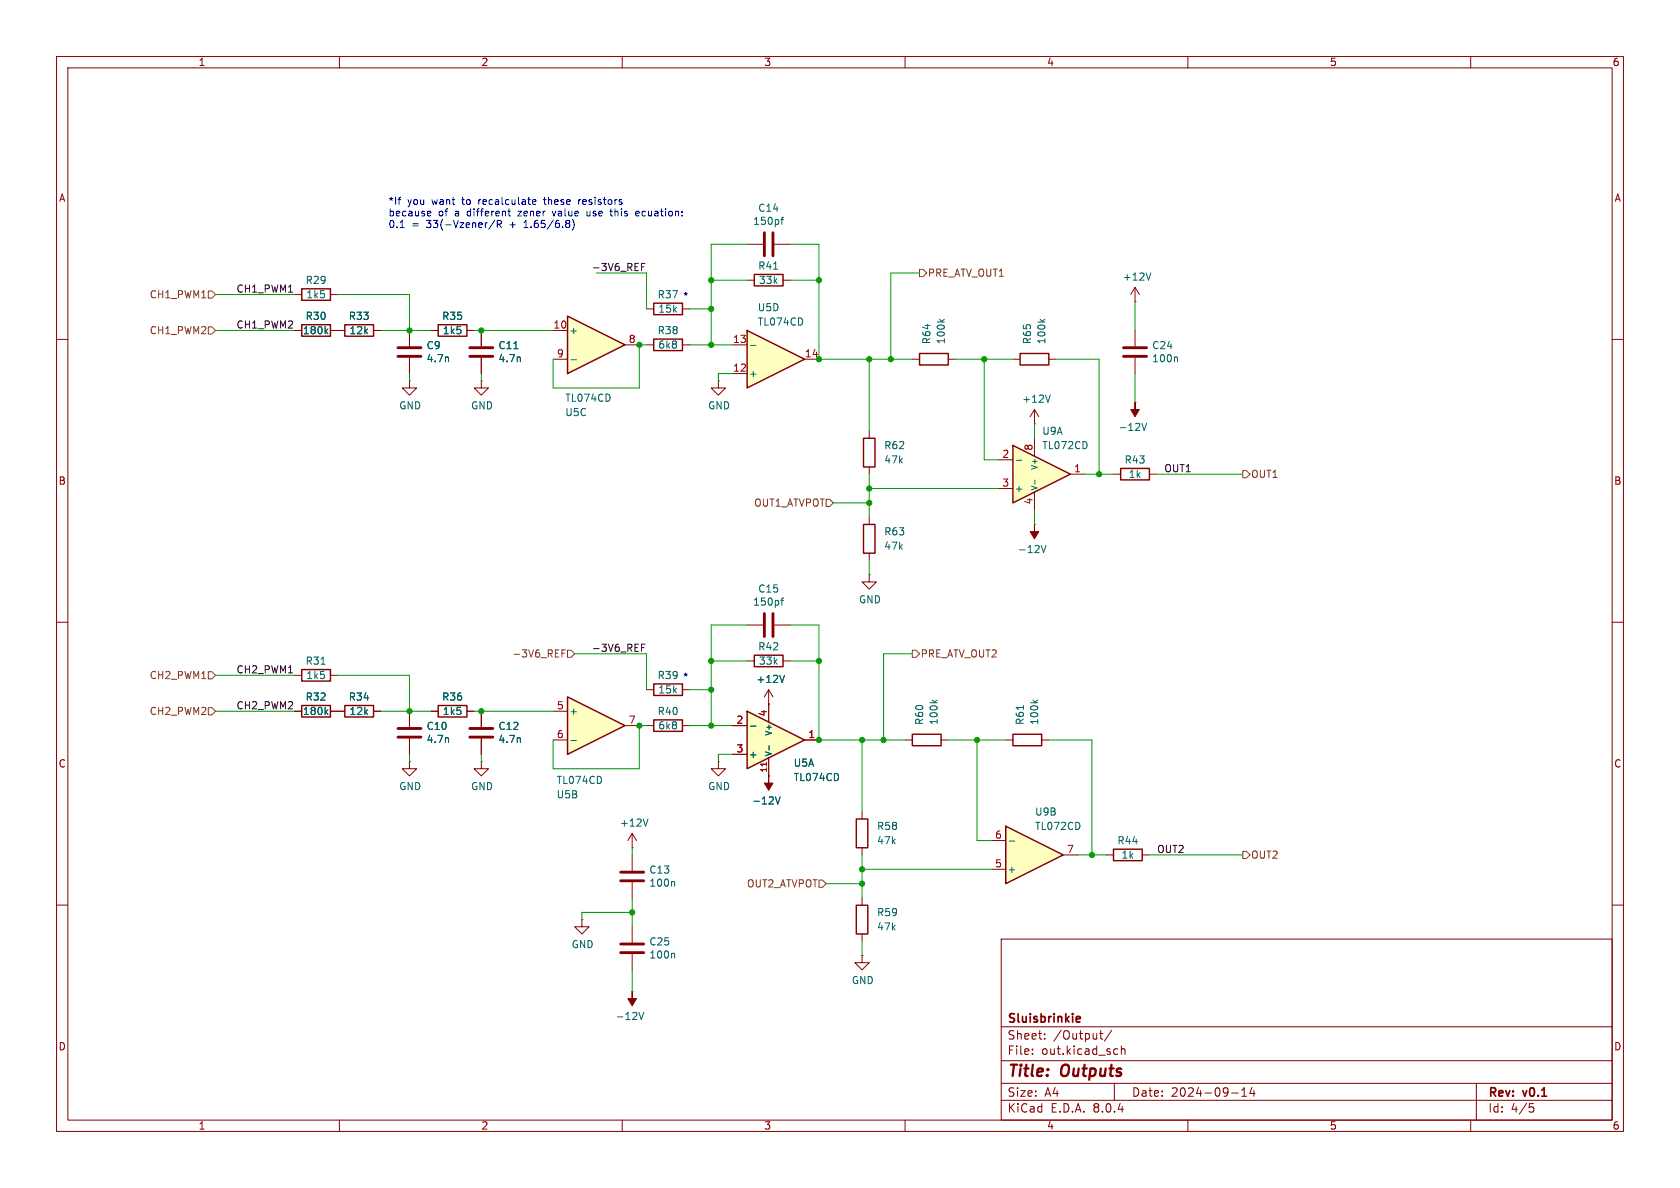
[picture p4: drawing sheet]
<svg xmlns="http://www.w3.org/2000/svg" width="297mm" height="210mm" viewBox="0 0 297 210" stroke-linecap="round" stroke-linejoin="round" font-family="sans-serif">
<g fill="none" stroke="#840000" stroke-width=".18">
<path d="M10 10h277v190h-277zM12 12h273v186h-273zM60 10v2M110 10v2M160 10v2M210 10v2M260 10v2M10 60h2M52.1 52.1h1.2M58.4 52.1h1.3M59.7 58.4h1.3M66 58.4h1.3"/>
<path d="M285 60h2M161.3 63.5h1.3M167.6 63.5h1.3M10 110h2M285 110h2M72.4 134.6v1.3h1.3l-1.3 1.3-1.3-1.3h1.3M72.4 134.6h.1M76.2 125.7h1.3M82.5 125.7h1.3M160 130.8h1.3M166.4 130.8h1.2M10 160h2"/>
<path d="M111.8 149.9h.1M111.8 147.3v2.6M111.8 151.1v2.8M111.8 156v2.8M111.8 147.3l-.8 1.3M111.8 147.3l.7 1.3M285 160h2M177 166h108v32h-108zM60 198v2M110 198v2M160 198v2M177 194.5h108"/>
<path d="M177 191.5h108M177 187.5h108M177 181.5h108M182.5 186.3v.1M182.5 185.5v.1M184.7 183.6v.1M184.7 182.8v.1M194.4 182.7h.6M194.6 182.2v1.3l.4 .2M196.5 182.1l-1.3 2M197 191.5v3M197.2 185.4l.4 .1"/>
<path d="M197.6 186.3l-.4 .1M198.2 185.5l.3-.1 .3 .1 .1 .9M198.2 184.9v1.5M210 198v2M217.7 193.2h1.2M219.5 193.8h.9M219.5 192.7l.5-.4v1.5M221.3 192.2l-.3 1.1h.9M221.7 192.8v1M260 198v2M261 191.5v6.5M270.4 195.1h.7"/>
<path d="M270.5 195.7h.4l.3 .3-.2 .5-.5 .1"/>
</g>
<path d="M190.5 179.7l.4 .1 .1 .2-.7 .2M190.9 180.6l-.4 .1" fill="none" stroke="#840000" stroke-width=".3"/>
<path d="M109.7 155.7h4.1M109.7 154.2h4.1" fill="none" stroke="#840000" stroke-width=".51"/>
<path d="M166.1 56.4l.5 .5M166.9 56.4l-.4 .4M164.8 123.7l.5 .5M165.7 123.7l-.5 .4M114.6 144.8l-.5 1.2M119.1 155.8l.2 .2v.7" fill="none" stroke="#006464" stroke-width=".18"/>
<path d="M53.3 51.1h5.1v2h-5.1zM61 57.4h5v2h-5zM162.6 62.5h5v2h-5zM77.5 124.7h5v2h-5zM161.3 129.8h5.1v2h-5.1z" fill="none" stroke="#840000" stroke-width=".25"/>
<path d="M177.8 146.1l10.2 5-10.2 5.1z" fill="#ffffc2"/>
<path d="M180.3 62.5h5.1v2h-5.1zM198.1 82.8h5.1v2h-5.1zM133.3 115.8h5.1v2.1h-5.1zM151.4 144.8h2v5.1h-2zM177.8 146.1l10.2 5-10.2 5.1zM196.8 150.1h5.1v2h-5.1z" fill="none" stroke="#840000" stroke-width=".25"/>
<g fill="none" stroke="#840000" stroke-width=".18">
<path d="M179.1 63.5h1.2M185.4 63.5h1.3M196.8 83.8h1.3M203.2 83.8h1.3M132.1 110.5h2.8M132.1 116.8h1.2M136.9 110.5h2.8M138.4 116.8h1.3M153.7 101.6v1.3h1.2l-1.2 1.2-1.3-1.2h1.3M153.7 101.6h.1M85.1 134.6v1.3h1.3l-1.3 1.3-1.3-1.3h1.3M85.1 134.6h.1"/>
<path d="M85.1 125.7v2.8M85.1 130.6v2.8M135.9 124.5h.1M135.9 121.9l-.8 1.3M135.9 121.9v2.6M135.9 121.9l.8 1.3M152.4 143.5v1.3M152.4 149.9v1.2M175.3 153.7h2.5M175.3 148.6h2.5M188 151.1h2.5M195.6 151.1h1.2"/>
<path d="M201.9 151.1h1.3M102.9 162.6v1.2h1.2l-1.2 1.3-1.3-1.3h1.3M102.9 162.6h.1M111.8 175.3h.1M111.8 163.8v2.8M111.8 168.7v2.8"/>
</g>
<path d="M183.9 56.4l.5 .5M184.7 56.4l-.5 .4M138 106.1h.5M138.5 105.7l-.3 .2v1.1M138.7 119.4l-.4 1.2M91.9 130.5l.1 .8M178.4 148.7h1M113 179l.4 1.2 .4-1.2M119.1 168.5l.2 .2v.7" fill="none" stroke="#006464" stroke-width=".18"/>
<path d="M135.1 108.5v4M136.7 108.5v4M83.1 130.3h4M83.1 128.8h4M109.7 168.4h4.1M109.7 166.9h4.1" fill="none" stroke="#840000" stroke-width=".51"/>
<path d="M111.8 175.3v1.2h.7l-.7 1.3-.8-1.3h.8z" fill="#840000" stroke="#840000" stroke-width=".18"/>
<path d="M132.1 125.7l10.1 5.1-10.1 5.1z" fill="#ffffc2"/>
<path d="M152.7 77.5h2v5.1h-2zM132.1 125.7l10.1 5.1-10.1 5.1zM179.1 129.8h5v2h-5z" fill="none" stroke="#840000" stroke-width=".25"/>
<g fill="none" stroke="#840000" stroke-width=".18">
<path d="M153.7 76.2v1.3M200.7 71.1h.1M153.7 82.6v1.2M72.4 125.7v2.8M72.4 130.6v2.8M127 134.6v1.3h1.3l-1.3 1.3-1.3-1.3h1.3M127 134.6h.1M129.5 128.3h2.6M129.5 133.4h2.6M135.9 137.2h.1M135.9 124.5v3.1M135.9 134v3.2"/>
<path d="M142.2 130.8h2.6M177.8 130.8h1.3M184.1 130.8h1.3"/>
</g>
<path d="M201.9 74.8l.4 1.3 .4-1.3M79.2 130.5l.1 .8M132.7 128.4h1M136 131.8v.8M180.9 124.7v.7M182.6 123.7l.5 .5M183.5 123.7l-.5 .4M137.1 140.9l.4 1.2 .4-1.2" fill="none" stroke="#006464" stroke-width=".18"/>
<path d="M135.5 134.8v.6" fill="none" stroke="#a90000" stroke-width=".18"/>
<path d="M70.4 130.3h4M70.4 128.8h4" fill="none" stroke="#840000" stroke-width=".51"/>
<g fill="#840000" stroke="#840000" stroke-width=".18">
<path d="M135.9 137.2v1.2h.8l-.8 1.3-.8-1.3h.8z"/>
<path d="M200.7 71.1v1.3h.7l-.7 1.3-.8-1.3h.8z"/>
</g>
<path d="M100.3 123.2l10.2 5.1-10.2 5.1z" fill="#ffffc2"/>
<path d="M100.3 123.2l10.2 5.1-10.2 5.1zM115.6 120.9h5v2h-5zM115.6 127.3h5v2h-5zM151.4 160h2v5.1h-2z" fill="none" stroke="#840000" stroke-width=".25"/>
<g fill="none" stroke="#840000" stroke-width=".18">
<path d="M200.7 53.3h.1M200.7 50.8v2.5M200.7 58.4v2.8M200.7 50.8l-.8 1.3M200.7 50.8l.7 1.3M182.9 74.9h.1M182.9 72.4l-.8 1.3M182.9 72.4v2.5M182.9 72.4l.7 1.3M200.7 63.2v2.8M182.9 92.7h.1M97.8 125.7h2.5"/>
<path d="M97.8 130.8h2.5M110.5 128.3h2.5M114.3 128.3h1.3M114.3 121.9h1.3M120.6 128.3h1.3M120.6 121.9h1.3M152.4 158.8v1.2M152.4 168.9v1.3h1.3l-1.3 1.3-1.3-1.3h1.3M152.4 168.9h.1M152.4 165.1v1.3"/>
</g>
<path d="M203.5 48.3l-.5 1.2M185.7 69.8l-.4 1.3M208 63.1l.2 .2v.7M184.1 96.4l.4 1.3 .4-1.3M100.9 130.9h1" fill="none" stroke="#006464" stroke-width=".18"/>
<path d="M198.6 63h4.1M198.6 61.5h4.1" fill="none" stroke="#840000" stroke-width=".51"/>
<path d="M182.9 92.7v1.3h.7l-.7 1.3-.8-1.3h.8z" fill="#840000" stroke="#840000" stroke-width=".18"/>
<path d="M179.1 78.7l10.1 5.1-10.1 5.1z" fill="#ffffc2"/>
<path d="M115.6 59.9h5v2.1h-5zM115.6 53.6h5v2h-5zM179.1 78.7l10.1 5.1-10.1 5.1zM152.7 92.7h2v5.1h-2z" fill="none" stroke="#840000" stroke-width=".25"/>
<g fill="none" stroke="#840000" stroke-width=".18">
<path d="M114.3 54.6h1.3M120.6 54.6h1.3M114.3 61h1.3M120.6 61h1.3M127 67.3v1.3h1.3l-1.3 1.3-1.3-1.3h1.3M127 67.3h.1M182.9 77.5v3.2M153.7 91.4v1.3M153.7 97.8v1.3M176.5 81.3h2.6M176.5 86.4h2.6M182.9 87v3.2"/>
<path d="M189.2 83.8h2.6"/>
</g>
<path d="M179.7 81.4h.9M183 84.8v.8" fill="none" stroke="#006464" stroke-width=".18"/>
<path d="M132.1 58.4l10.1 5.1-10.1 5.1z" fill="#ffffc2"/>
<path d="M77.5 57.4h5v2h-5zM132.1 58.4l10.1 5.1-10.1 5.1zM133.3 48.5h5.1v2h-5.1z" fill="none" stroke="#840000" stroke-width=".25"/>
<g fill="none" stroke="#840000" stroke-width=".18">
<path d="M72.4 58.4v2.8M76.2 58.4h1.3M82.5 58.4h1.3M85.1 58.4v2.8M132.1 43.2h2.8M132.1 49.5h1.2M136.9 43.2h2.8M138.4 49.5h1.3M72.4 67.3v1.3h1.3l-1.3 1.3-1.3-1.3h1.3M72.4 67.3h.1M72.4 63.2v2.8M85.1 67.3v1.3h1.3l-1.3 1.3-1.3-1.3h1.3"/>
<path d="M85.1 67.3h.1M85.1 63.2v2.8M129.5 66h2.6M129.5 61h2.6M142.2 63.5h2.6"/>
</g>
<path d="M138 38.8h.5M138.5 38.4l-.3 .2v1.1M136.8 47.6h.7M79.2 63.2l.1 .8M90.8 61.6h.8M91.9 63.2l.1 .8M132.7 61.1h1" fill="none" stroke="#006464" stroke-width=".18"/>
<path d="M135.1 41.1v4.1M136.7 41.1v4.1M70.4 63h4M70.4 61.5h4M83.1 63h4M83.1 61.5h4" fill="none" stroke="#840000" stroke-width=".51"/>
<path d="M100.3 55.9l10.2 5.1-10.2 5z" fill="#ffffc2"/>
<path d="M53.3 57.4h5.1v2h-5.1zM100.3 55.9l10.2 5.1-10.2 5zM53.3 118.4h5.1v2h-5.1zM53.3 124.7h5.1v2h-5.1zM61 124.7h5v2h-5z" fill="none" stroke="#840000" stroke-width=".25"/>
<g fill="none" stroke="#840000" stroke-width=".18">
<path d="M52.1 58.4h1.2M58.4 58.4h2.6M66 58.4h1.3M72.4 58.4v2.8M76.2 58.4h1.3M82.5 58.4h1.3M85.1 58.4v2.8M97.8 58.4h2.5M72.4 63.2v2.8M85.1 63.2v2.8M97.8 63.5h2.5M110.5 61h2.5"/>
<path d="M52.1 119.4h1.2M58.4 119.4h1.3M52.1 125.7h1.2M58.4 125.7h2.6M66 125.7h1.3M72.4 125.7v2.8M72.4 130.6v2.8M76.2 125.7h1.3M82.5 125.7h1.3M85.1 125.7v2.8M85.1 130.6v2.8M129.5 128.3h2.6"/>
<path d="M129.5 133.4h2.6M135.9 124.5h.1M135.9 137.2h.1M135.9 124.5v3.1M135.9 134v3.2M142.2 130.8h2.6"/>
</g>
<g fill="none" stroke="#006464" stroke-width=".18">
<path d="M57.6 58.5l.4 .5M58 58.2l-.5 .4M79.2 63.2l.1 .8M90.8 61.6h.8M91.9 63.2l.1 .8M100.9 63.6h1M56.8 117.4h.7M138.7 119.4l-.4 1.2M57.6 125.8l.4 .5M58 125.5l-.5 .4M79.2 130.5l.1 .8M91.9 130.5l.1 .8"/>
<path d="M132.7 128.4h1M136 131.8v.8M137.1 140.9l.4 1.2 .4-1.2"/>
</g>
<g fill="none" stroke="#725600" stroke-width=".18">
<path d="M36.8 57.8h.7l.6 .6-.6 .7h-.7zM36.8 51.4h.7l.6 .7-.6 .6h-.7zM162.6 47.6h.6l.6 .7-.6 .6h-.6zM146 88.3h.7l.6 .6-.6 .6h-.7zM219.7 83.2h.6l.7 .6-.7 .7h-.6zM36.8 118.7h.7l.6 .7-.6 .6h-.7zM99.3 115.5h.5M99.9 114.9h-.6v1.2M100.3 114.9h.7l.6 .7-.6 .6h-.7zM161.3 114.9h.6l.7 .7-.7 .6h-.6zM36.8 125.1h.7l.6 .6-.6 .7h-.7zM144.8 155.6h.6l.6 .6-.6 .6h-.6z"/>
<path d="M219.7 150.5h.6l.7 .6-.7 .7h-.6z"/>
</g>
<path d="M113.4 47.2h.4M114 46.6h-.6v1.2M113.4 114.5h.4M114 113.9h-.6v1.2" fill="none" stroke="#0f0f0f" stroke-width=".18"/>
<g fill="none" stroke="#0000c2" stroke-width=".18">
<path d="M70.4 35.3h.5M70.7 34.9h.2M75.8 37.3l.3 .1 .1 .2-.6 .2M76.1 38.1l-.3 .1M87.5 38.9l-1.1 1.6M87.9 39v1.2M88.2 39.6l.4 .6M88.4 39l.2 .2v.3l-.7 .1M89.8 37.3h.5M90 36.9v1.1l.3 .2M92.7 39.3h-.1M94.1 35.5l.2-.2h.3l.1 .2v.1l-.6 .1"/>
<path d="M94.1 36l.2 .1h.4M96.1 35.3h.5M96.3 34.9v1.2M97.6 37.3l.4 .9M100.5 39l.2 .2-.2 .3 .2 .2v.3l-.2 .2M101.2 38.8a1.47 1.47 0 0 1 0 1.9M102.3 35.3v.8M102.7 35.3l-.4 .2M103.8 37.3v.7l.3 .2M107.8 37.3h.5M108 36.9v1.1l.3 .2M112.4 37.8l.6-.2-.1-.2-.3-.1-.2 .2 .1 .6h.4"/>
<path d="M70.7 40.2h.8M92.6 40.2h.8"/>
</g>
<g fill="none" stroke="#009600" stroke-width=".18">
<path d="M38.1 58.4h14M38.1 52.1h14M59.7 52.1h12.7v6.3M67.3 58.4h8.9M83.8 58.4h14M105.4 48.3h8.9v6.3M121.9 54.6h3.8M125.7 49.5h6.4M132.1 43.2h-6.4v17.8M139.7 43.2h5.1v20.3h16.5M139.7 49.5h5.1M162.6 48.3h-5.1v15.2"/>
<path d="M200.7 53.3v5.1M72.4 66v1.3M85.1 66v1.3M114.3 61h-1.3v7.6h-15.2v-5.1M121.9 61h7.6M129.5 66h-2.5v1.3M153.7 63.5v12.7M168.9 63.5h10.2M174 63.5v17.8h2.5M182.9 74.9v2.6M186.7 63.5h7.6v20.3M200.7 66v5.1"/>
<path d="M147.3 88.9h6.4M153.7 86.4h22.8M153.7 83.8v7.6M153.7 99.1v2.5M182.9 90.2v2.5M191.8 83.8h5M204.5 83.8h15.2M38.1 119.4h14M59.7 119.4h12.7v6.3M101.6 115.6h12.7v6.3M125.7 116.8h6.4M132.1 110.5h-6.4v17.8"/>
<path d="M139.7 110.5h5.1v20.3h15.2M139.7 116.8h5.1M161.3 115.6h-5.1v15.2M38.1 125.7h14M67.3 125.7h8.9M72.4 133.4v1.2M83.8 125.7h14M85.1 133.4v1.2M114.3 128.3h-1.3v7.6h-15.2v-5.1M121.9 128.3h7.6M121.9 121.9h3.8M129.5 133.4h-2.5v1.2"/>
<path d="M152.4 130.8v12.7M167.6 130.8h10.2M172.7 130.8v17.8h2.6M185.4 130.8h7.6v20.3M111.8 149.9v1.2M111.8 158.8v5M146 156.2h6.4M152.4 151.1v7.7M152.4 153.7h22.9M190.5 151.1h5.1M203.2 151.1h16.5M111.8 171.5v3.8"/>
<path d="M111.8 161.3h-8.9v1.3M152.4 166.4v2.5"/>
</g>
<path d="M135.5 134.8v.6" fill="none" stroke="#a90000" stroke-width=".18"/>
<g fill="#009600" stroke="#009600" stroke-width=".18">
<circle cx="125.7" cy="116.8" r=".46"/>
<circle cx="125.7" cy="121.9" r=".46"/>
<circle cx="144.8" cy="116.8" r=".46"/>
<circle cx="144.8" cy="130.8" r=".46"/>
<circle cx="152.4" cy="130.8" r=".46"/>
<circle cx="125.7" cy="128.3" r=".46"/>
<circle cx="113" cy="128.3" r=".46"/>
<circle cx="152.4" cy="156.2" r=".46"/>
<circle cx="85.1" cy="125.7" r=".46"/>
<circle cx="111.8" cy="161.3" r=".46"/>
<circle cx="152.4" cy="153.7" r=".46"/>
<circle cx="174" cy="63.5" r=".46"/>
<circle cx="194.3" cy="83.8" r=".46"/>
<circle cx="153.7" cy="86.4" r=".46"/>
<circle cx="157.5" cy="63.5" r=".46"/>
<circle cx="153.7" cy="63.5" r=".46"/>
<circle cx="153.7" cy="88.9" r=".46"/>
<circle cx="113" cy="61" r=".46"/>
<circle cx="144.8" cy="63.5" r=".46"/>
<circle cx="144.8" cy="49.5" r=".46"/>
<circle cx="125.7" cy="54.6" r=".46"/>
<circle cx="125.7" cy="61" r=".46"/>
<circle cx="125.7" cy="49.5" r=".46"/>
<circle cx="85.1" cy="58.4" r=".46"/>
<circle cx="72.4" cy="58.4" r=".46"/>
<circle cx="72.4" cy="125.7" r=".46"/>
<circle cx="172.7" cy="130.8" r=".46"/>
<circle cx="193" cy="151.1" r=".46"/>
<circle cx="156.2" cy="130.8" r=".46"/>
</g>
<g font-size="2.8" fill="#840000">
<text x="178" y="190.9">Title:</text>
<text x="187.7" y="190.9">Outputs</text>
</g>
<g font-size="2.1" fill="#840000">
<text x="178" y="184">Sheet:</text>
<text x="178" y="181.2">Sluisbrinkie</text>
<text x="186.2" y="184">/Output/</text>
<text x="178" y="186.7">File:</text>
<text x="184.1" y="186.7">out.kicad_sch</text>
<text x="178" y="196.9">KiCad</text>
<text x="178" y="194.1">Size:</text>
<text x="184.7" y="194.1">A4</text>
<text x="185.7" y="196.9">E.D.A.</text>
<text x="193.3" y="196.9">8.0.4</text>
<text x="200" y="194.1">Date:</text>
<text x="207" y="194.1">2024-09-14</text>
<text x="263" y="194.3">Rev:</text>
<text x="263" y="196.9">Id:</text>
<text x="267.1" y="196.9">4/5</text>
<text x="269.4" y="194.3">v0.1</text>
</g>
<g font-size="1.8" fill="#840000">
<text x="35" y="11.9">1</text>
<text x="85" y="11.9">2</text>
<text x="135" y="11.9">3</text>
<text x="185" y="11.9">4</text>
<text x="235" y="11.9">5</text>
<text x="285" y="11.9">6</text>
<text x="10.3" y="35.9">A</text>
<text x="285.3" y="35.9">A</text>
<text x="10.3" y="85.9">B</text>
<text x="285.3" y="85.9">B</text>
<text x="10.3" y="135.9">C</text>
<text x="285.3" y="135.9">C</text>
<text x="10.3" y="185.9">D</text>
<text x="285.3" y="185.9">D</text>
<text x="35" y="199.9">1</text>
<text x="85" y="199.9">2</text>
<text x="135" y="199.9">3</text>
<text x="185" y="199.9">4</text>
<text x="235" y="199.9">5</text>
<text x="285" y="199.9">6</text>
</g>
<g font-size="1.8" fill="#0000c2">
<text x="68.6" y="36.3">*If</text>
<text x="68.6" y="38.3">because</text>
<text x="68.6" y="40.4">0.1</text>
<text x="72" y="36.3">you</text>
<text x="72.8" y="40.4">=</text>
<text x="75.5" y="40.4">33(-Vzener/R</text>
<text x="76.5" y="36.3">want</text>
<text x="77.5" y="38.3">of</text>
<text x="80.5" y="38.3">a</text>
<text x="82" y="36.3">to</text>
<text x="82.9" y="38.3">different</text>
<text x="85.1" y="36.3">recalculate</text>
<text x="90.4" y="40.4">+</text>
<text x="92.1" y="38.3">zener</text>
<text x="93.1" y="40.4">1.65/6.8)</text>
<text x="96.9" y="36.3">these</text>
<text x="98.4" y="38.3">value</text>
<text x="103.1" y="36.3">resistors</text>
<text x="104.6" y="38.3">use</text>
<text x="109" y="38.3">this</text>
<text x="113.7" y="38.3">ecuation:</text>
<text x="120.6" y="53.1">*</text>
<text x="120.6" y="120.4">*</text>
</g>
<g font-size="1.8" fill="#006464">
<text x="133" y="40">150pf</text>
<text x="133.9" y="37.6">C14</text>
<text x="133.9" y="47.9">R41</text>
<text x="53.9" y="50.4">R29</text>
<text x="54.1" y="52.9">1k5</text>
<text x="116.2" y="52.9">R37</text>
<text x="134.1" y="50.4">33k</text>
<text x="198.4" y="49.8">+12V</text>
<text x="53.4" y="59.3">180k</text>
<text x="53.9" y="56.7">R30</text>
<text x="61.6" y="56.7">R33</text>
<text x="61.7" y="59.3">12k</text>
<text x="78.1" y="56.7">R35</text>
<text x="78.2" y="59.3">1k5</text>
<text x="100.5" y="59.3">+</text>
<text x="116.2" y="59.3">R38</text>
<text x="116.3" y="55.5">15k</text>
<text x="133.9" y="55.2">U5D</text>
<text x="133.9" y="57.8">TL074CD</text>
<text x="75.3" y="61.9">C9</text>
<text x="75.3" y="64.2">4.7n</text>
<text x="88" y="61.9">C11</text>
<text x="88" y="64.2">4.7n</text>
<text x="116.3" y="61.8">6k8</text>
<text x="164.7" y="61" transform="rotate(-90 164.7 61)">R64</text>
<text x="167.2" y="61" transform="rotate(-90 167.2 61)">100k</text>
<text x="182.5" y="61" transform="rotate(-90 182.5 61)">R65</text>
<text x="185" y="61" transform="rotate(-90 185 61)">100k</text>
<text x="203.6" y="64.2">100n</text>
<text x="203.6" y="61.9">C24</text>
<text x="99.8" y="71.2">TL074CD</text>
<text x="132.3" y="66.9">+</text>
<text x="180.6" y="71.4">+12V</text>
<text x="70.5" y="72.6">GND</text>
<text x="83.2" y="72.6">GND</text>
<text x="99.8" y="73.8">U5C</text>
<text x="125.1" y="72.6">GND</text>
<text x="184.2" y="77.1">U9A</text>
<text x="197.6" y="76.4">-12V</text>
<text x="156.2" y="82.1">47k</text>
<text x="156.2" y="79.6">R62</text>
<text x="184.2" y="79.6">TL072CD</text>
<text x="198.7" y="82.1">R43</text>
<text x="179.3" y="87.2">+</text>
<text x="199.4" y="84.7">1k</text>
<text x="156.2" y="94.8">R63</text>
<text x="156.2" y="97.4">47k</text>
<text x="179.9" y="98">-12V</text>
<text x="133" y="107.3">150pf</text>
<text x="133.9" y="105">C15</text>
<text x="151.8" y="106.9">GND</text>
<text x="53.9" y="117.7">R31</text>
<text x="133.9" y="115.2">R42</text>
<text x="134.1" y="117.7">33k</text>
<text x="53.9" y="124.1">R32</text>
<text x="54.1" y="120.2">1k5</text>
<text x="61.6" y="124.1">R34</text>
<text x="78.1" y="124.1">R36</text>
<text x="116.2" y="120.2">R39</text>
<text x="116.3" y="122.8">15k</text>
<text x="133.6" y="120.9">+12V</text>
<text x="53.4" y="126.6">180k</text>
<text x="61.7" y="126.6">12k</text>
<text x="75.3" y="129.2">C10</text>
<text x="75.3" y="131.5">4.7n</text>
<text x="78.2" y="126.6">1k5</text>
<text x="88" y="129.2">C12</text>
<text x="88" y="131.5">4.7n</text>
<text x="100.5" y="126.6">+</text>
<text x="116.2" y="126.6">R40</text>
<text x="116.3" y="129.1">6k8</text>
<text x="163.4" y="128.3" transform="rotate(-90 163.4 128.3)">R60</text>
<text x="166" y="128.3" transform="rotate(-90 166 128.3)">100k</text>
<text x="181.2" y="128.3" transform="rotate(-90 181.2 128.3)">R61</text>
<text x="183.7" y="128.3" transform="rotate(-90 183.7 128.3)">100k</text>
<text x="132.3" y="134.2">+</text>
<text x="140.2" y="135.7">U5A</text>
<text x="70.5" y="139.9">GND</text>
<text x="83.2" y="139.9">GND</text>
<text x="98.3" y="141.3">U5B</text>
<text x="98.3" y="138.8">TL074CD</text>
<text x="125.1" y="139.9">GND</text>
<text x="132.9" y="142.4">-12V</text>
<text x="140.2" y="138.3">TL074CD</text>
<text x="109.5" y="146.3">+12V</text>
<text x="154.9" y="149.5">47k</text>
<text x="154.9" y="146.9">R58</text>
<text x="182.9" y="144.4">U9B</text>
<text x="182.9" y="146.9">TL072CD</text>
<text x="197.4" y="149.5">R44</text>
<text x="114.7" y="154.6">C13</text>
<text x="178" y="154.5">+</text>
<text x="198.2" y="152">1k</text>
<text x="114.7" y="156.9">100n</text>
<text x="101" y="167.8">GND</text>
<text x="114.7" y="167.3">C25</text>
<text x="154.9" y="164.7">47k</text>
<text x="154.9" y="162.2">R59</text>
<text x="114.7" y="169.6">100n</text>
<text x="150.5" y="174.2">GND</text>
<text x="108.7" y="180.5">-12V</text>
</g>
<g font-size="1.8" fill="#0f0f0f">
<text x="104.5" y="48">-3V6_REF</text>
<text x="41.7" y="51.8">CH1_PWM1</text>
<text x="41.7" y="58.2">CH1_PWM2</text>
<text x="205.7" y="83.6">OUT1</text>
<text x="41.7" y="119.1">CH2_PWM1</text>
<text x="104.5" y="115.3">-3V6_REF</text>
<text x="41.7" y="125.5">CH2_PWM2</text>
<text x="204.5" y="150.9">OUT2</text>
</g>
<g font-size="1.8" fill="#725600">
<text x="26.4" y="52.9">CH1_PWM1</text>
<text x="163.9" y="49.1">PRE_ATV_OUT1</text>
<text x="26.4" y="59.3">CH1_PWM2</text>
<text x="133.2" y="89.8">OUT1_ATVPOT</text>
<text x="221.1" y="84.7">OUT1</text>
<text x="90.5" y="116.4">-3V6_REF</text>
<text x="162.7" y="116.4">PRE_ATV_OUT2</text>
<text x="26.4" y="120.2">CH2_PWM1</text>
<text x="26.4" y="126.6">CH2_PWM2</text>
<text x="221.1" y="152">OUT2</text>
<text x="132" y="157.1">OUT2_ATVPOT</text>
</g>
<g font-size="1.8" fill="#a90000">
<text x="97.7" y="58.2">10</text>
<text x="98.4" y="63.2">9</text>
<text x="111.1" y="60.7">8</text>
<text x="129.5" y="65.8">12</text>
<text x="129.5" y="60.7">13</text>
<text x="142.2" y="63.2">14</text>
<text x="177.1" y="81">2</text>
<text x="182.6" y="79.8" transform="rotate(-90 182.6 79.8)">8</text>
<text x="189.8" y="83.6">1</text>
<text x="177.1" y="86.1">3</text>
<text x="182.6" y="89.3" transform="rotate(-90 182.6 89.3)">4</text>
<text x="98.4" y="125.5">5</text>
<text x="98.4" y="130.6">6</text>
<text x="111.1" y="128">7</text>
<text x="130.1" y="128">2</text>
<text x="135.6" y="126.8" transform="rotate(-90 135.6 126.8)">4</text>
<text x="142.8" y="130.6">1</text>
<text x="130.1" y="133.1">3</text>
<text x="175.8" y="148.3">6</text>
<text x="175.8" y="153.4">5</text>
<text x="188.5" y="150.9">7</text>
</g>
<g font-size="1.4" fill="#006464">
<text x="183.6" y="83.2" transform="rotate(-90 183.6 83.2)">V+</text>
<text x="183.6" y="86.8" transform="rotate(-90 183.6 86.8)">V-</text>
<text x="136.6" y="130.2" transform="rotate(-90 136.6 130.2)">V+</text>
<text x="136.6" y="133.8" transform="rotate(-90 136.6 133.8)">V-</text>
</g>
<text font-size="1.4" fill="#a90000" x="135.6" y="136.7" transform="rotate(-90 135.6 136.7)">11</text>
</svg>
